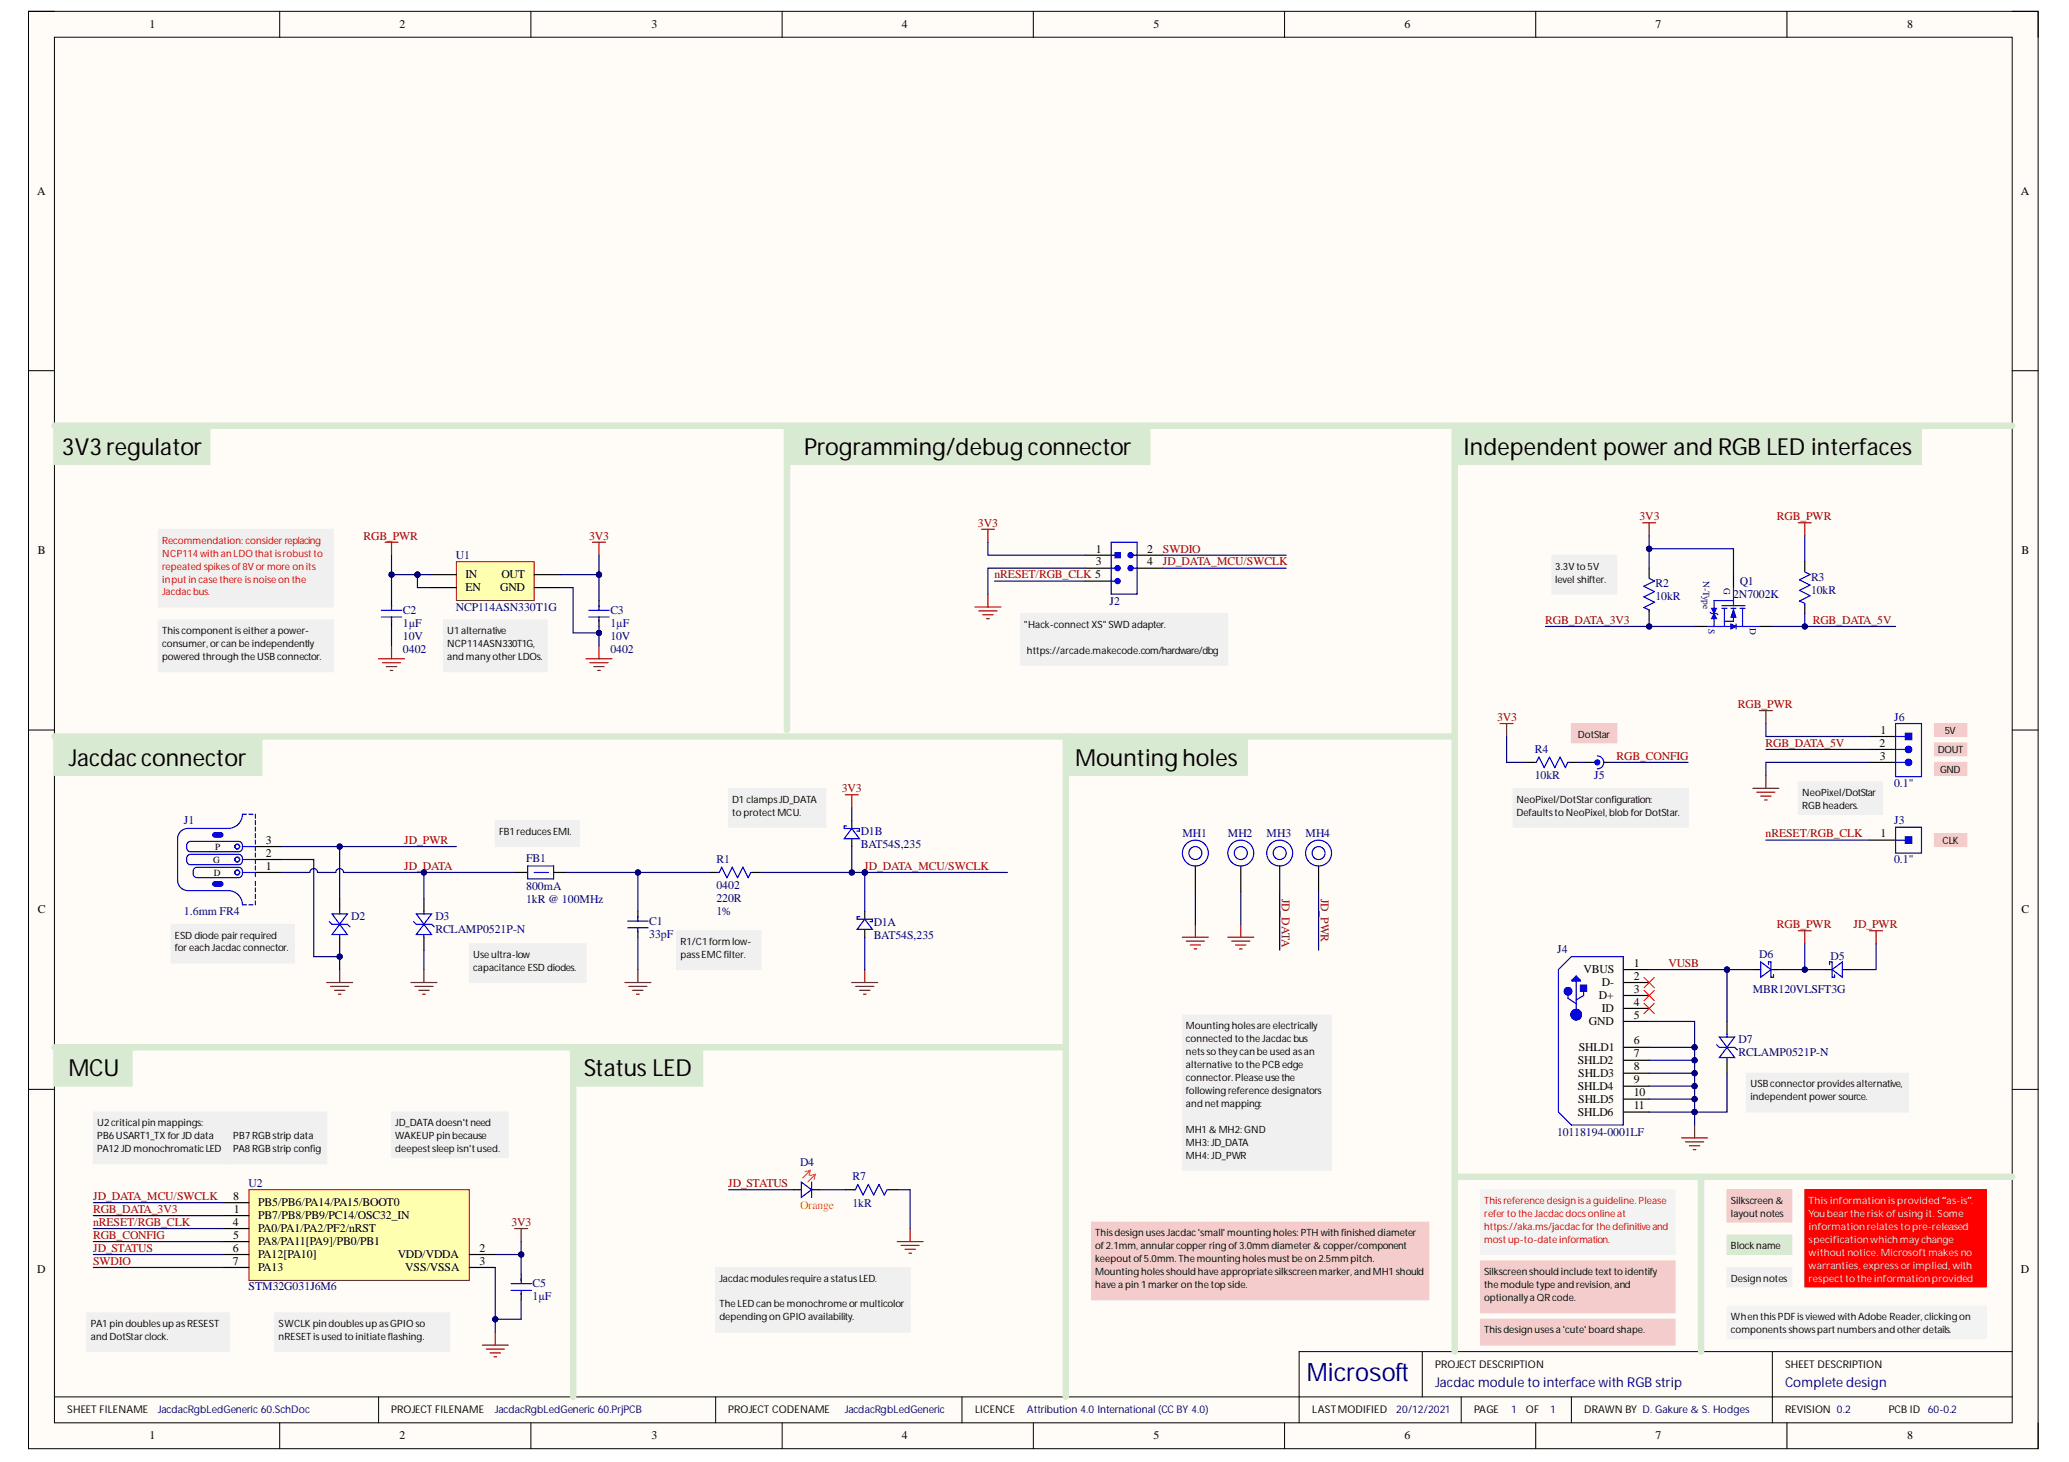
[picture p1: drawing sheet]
<svg xmlns="http://www.w3.org/2000/svg" width="297mm" height="210mm" viewBox="0 0 297 210" stroke-linecap="round" stroke-linejoin="round" font-family="sans-serif">
<path d="M4.1 1.6h288.5v206.4h-288.5z" fill-rule="evenodd" fill="#fffcf8"/>
<path d="M4.1 1.6h288.5v206.4h-288.5z" fill="none" stroke="#000" stroke-width=".14"/>
<path d="M7.8 5.3h281.1v199h-281.1z" fill-rule="evenodd" fill="#fffcf8"/>
<g fill="none" stroke="#000" stroke-width=".14">
<path d="M4.1 1.6h3.7M7.8 5.3h281.1v199h-281.1zM40.2 1.6v3.7M76.2 1.6v3.7M112.3 1.6v3.7M148.3 1.6v3.7M184.4 1.6v3.7M220.5 1.6v3.7M256.5 1.6v3.7M288.9 1.6h3.7v3.7M4.1 53.2h3.7M288.9 53.2h3.7"/>
<path d="M4.1 104.8h3.7M288.9 104.8h3.7M4.1 156.4h3.7M288.9 156.4h3.7M204.2 194.1v6.5M254.5 194.1v10.2M288.9 194.1h-102.4v10.2M7.8 200.6h281.1M40.2 204.3v3.7M54.4 200.6v3.7M76.2 204.3v3.7M102.7 200.6v3.7"/>
<path d="M112.3 204.3v3.7M138.1 200.6v3.7M148.4 204.3v3.7M184.4 204.3v3.7M209.8 200.6v3.7M220.5 204.3v3.7M225.6 200.6v3.7M256.5 204.3v3.7M292.6 204.3v3.7"/>
</g>
<path d="M7.8 105.7h201.1" fill="none" stroke="#d9ead3" stroke-width=".93"/>
<path d="M140.9 76h1.9M141.8 76v1.9M140 87.1h3.7M140.5 87.7h2.6M141.1 88.3h1.5M141.6 88.8h.4M141.8 85.3v1.8" fill="none" stroke="#800000" stroke-width=".17"/>
<path d="M65.5 80.6h11.2v5.6h-11.2z" fill-rule="evenodd" fill="#ffffb0"/>
<path d="M65.5 80.6h11.2v5.6h-11.2z" fill="none" stroke="#800000" stroke-width=".14"/>
<g fill="none" stroke="#000" stroke-width=".17">
<path d="M56.2 86.2v.9M56.2 89v.9M61.8 82.5h3.7M61.8 84.4h3.7M76.7 82.5h3.7M76.7 84.4h3.7M86 86.2v.9M86 89v.9M122.3 117.8v1.1M73.9 125.3h1.9M79.5 125.3h1.8M101.8 125.3h1.3"/>
<path d="M107.9 125.3h1.4M122.3 120.4v1.1M124.1 130.8v1.2M124.1 133.4v1.2M74.8 182.9v.9M74.8 185.7v.9"/>
</g>
<g fill="none" stroke="#800000" stroke-width=".17">
<path d="M54.3 94.6h3.8M54.9 95.1h2.6M55.5 95.7h1.5M56 96.3h.4M56.2 92.7v1.9M84.1 94.6h3.8M84.7 95.1h2.6M85.2 95.7h1.5M85.8 96.3h.4M86 92.7v1.9M121.4 114.1h1.8M122.3 114.1v1.9"/>
<path d="M48.8 139.2v1.9M60.9 139.2v1.9M91.6 139.2v1.9M124.1 139.2v1.9M46.9 141.1h3.7M47.5 141.6h2.6M48 142.2h1.5M48.6 142.7h.4M59 141.1h3.7M59.6 141.6h2.6M60.1 142.2h1.5M60.7 142.7h.4"/>
<path d="M89.7 141.1h3.7M90.3 141.6h2.6M90.8 142.2h1.5M91.4 142.7h.4M122.3 141.1h3.7M122.8 141.6h2.7M123.4 142.2h1.5M124 142.7h.3"/>
</g>
<g fill="none" stroke="#00f" stroke-width=".17">
<path d="M54.7 87.6h3M54.7 88.6h3M56.2 86.9v.7M56.2 88.6v.6M84.5 87.6h3M84.5 88.6h3M86 86.9v.7M86 88.6v.6M121.6 118.6h-.4v.4h2.2v.3h-.4M122.3 119l1.1 1.4h-2.2zM75.8 124.3h3.7v1.9h-3.7zM76.7 125.3h2"/>
<path d="M103 125.3h.3l.3-.8 .8 1.5 .7-1.5 .8 1.5 .8-1.5 .7 1.5 .4-.7M123.4 131.6h-.4v.4h2.2v.3h-.3M124.1 132l1.1 1.4h-2.2zM73.4 184.3h2.9M73.4 185.3h2.9M74.8 183.6v.7M74.8 185.3v.6"/>
</g>
<path d="M7.8 105.7h29.8v5.6h-29.8z" fill-rule="evenodd" fill="#d9ead3"/>
<path d="M7.8 105.7h29.8v5.6h-29.8z" fill="none" stroke="#d9ead3" stroke-width=".14"/>
<path d="M7.8 61.1h22.4v5.6h-22.4z" fill-rule="evenodd" fill="#d9ead3"/>
<path d="M7.8 61.1h22.4v5.6h-22.4z" fill="none" stroke="#d9ead3" stroke-width=".14"/>
<path d="M7.8 150.4h145.2" fill="none" stroke="#d9ead3" stroke-width=".93"/>
<path d="M208.9 61.1h67v5.6h-67z" fill-rule="evenodd" fill="#d9ead3"/>
<path d="M208.9 61.1h67v5.6h-67z" fill="none" stroke="#d9ead3" stroke-width=".14"/>
<path d="M113 61.1h52.1v5.6h-52.1z" fill-rule="evenodd" fill="#d9ead3"/>
<path d="M113 61.1h52.1v5.6h-52.1z" fill="none" stroke="#d9ead3" stroke-width=".14"/>
<path d="M113 61.1v43.7M82.3 150.4v50.2" fill="none" stroke="#d9ead3" stroke-width=".93"/>
<path d="M7.8 150.4h11.2v5.5h-11.2z" fill-rule="evenodd" fill="#d9ead3"/>
<path d="M7.8 150.4h11.2v5.5h-11.2z" fill="none" stroke="#d9ead3" stroke-width=".14"/>
<path d="M82.3 150.4h18.6v5.5h-18.6z" fill-rule="evenodd" fill="#d9ead3"/>
<path d="M82.3 150.4h18.6v5.5h-18.6z" fill="none" stroke="#d9ead3" stroke-width=".14"/>
<path d="M36.7 123.4h3.7M36.7 125.3h3.7M36.7 121.5h3.7M91.6 130.8v1M91.6 133.6v1" fill="none" stroke="#000" stroke-width=".17"/>
<g fill="none" stroke="#00f" stroke-width=".17">
<path d="M35.4 116.9h-.6a2.05 2.05 0 0 1-2 2h-5.8a1.49 1.49 0 0 0-1.5 1.5v6a1.49 1.49 0 0 0 1.5 1.5h5.8a2.05 2.05 0 0 1 2 2h.6M35.7 116.9h.6M36.7 116.9v.6M36.7 117.8v.6M36.7 118.8v.5M36.7 119.7v.6M27.1 122.7h.3h6.8a.77 .77 0 0 1 .6 .7 .77 .77 0 0 1-.6 .7h-6.8a.81 .81 0 0 1-.3-1.4zM27.1 120.9l.3-.1h6.8a.77 .77 0 0 1 .6 .7 .77 .77 0 0 1-.6 .8h-6.8a.81 .81 0 0 1-.3-1.4zM28 124.6l.3-.1h5.9a.77 .77 0 0 1 .6 .8 .77 .77 0 0 1-.6 .7h-5.9a.81 .81 0 0 1-.3-1.4zM34.8 123.4h1.9v.6M34.8 121.5h1.9v.6M34.8 125.3h1.9v.5"/>
<path d="M35.7 129.9h.6M36.7 120.6v.6M36.7 122.5v.6M36.7 124.3v.6M36.7 126.5v.6M36.7 127.5v.5M36.7 128.4v.6M36.7 129.3v.6M90.1 132.2h2.9M90.1 133.2h2.9M91.6 131.5v.7M91.6 133.2v.6"/>
<circle cx="34.1" cy="125.3" r=".34"/>
<circle cx="34.1" cy="123.4" r=".34"/>
<circle cx="34.1" cy="121.5" r=".34"/>
</g>
<path d="M30.6 119.7a1.3 1.3 0 0 1 1.2-.1l.2 .3v.1a1.28 1.28 0 0 1-1.3 .1l-.2-.2z" fill="#00f"/>
<path d="M30.6 119.7a1.3 1.3 0 0 1 1.2-.1l.2 .3v.1a1.28 1.28 0 0 1-1.3 .1l-.2-.2z" fill="none" stroke="#00f" stroke-width=".17"/>
<path d="M30.6 126.7l.1-.1a1.28 1.28 0 0 1 1.3 .1v.4a1.28 1.28 0 0 1-1.3 .1l-.2-.3z" fill="#00f"/>
<path d="M30.6 126.7l.1-.1a1.28 1.28 0 0 1 1.3 .1v.4a1.28 1.28 0 0 1-1.3 .1l-.2-.3zM115 169.7l1.5 1.1-1.5 1.1zM116.5 169.7v2.2M122.6 170.8h.2l.3-.7 .8 1.5 .8-1.5 .7 1.5 .8-1.5 .8 1.5 .3-.8" fill="none" stroke="#00f" stroke-width=".17"/>
<path d="M128.8 178.3h3.7M129.4 178.8h2.6M129.9 179.4h1.5M130.5 179.9h.4M130.7 176.4v1.9" fill="none" stroke="#800000" stroke-width=".17"/>
<path d="M113.9 170.8h1.1M116.5 170.8h1.1M121.4 170.8h1.3M127.4 170.8h1.4" fill="none" stroke="#000" stroke-width=".17"/>
<path d="M116.3 168l-1.1 1.1M116.3 168l-.7 .2M116.3 168l-.2 .8M117.1 168.6l-1.1 1.1M117.1 168.6l-.8 .2M117.1 168.6l-.2 .7" fill="none" stroke="#fd8300" stroke-width=".17"/>
<path d="M67.4 135.5h16.7v5.6h-16.7z" fill-rule="evenodd" fill="#f0f0f0"/>
<path d="M67.4 135.5h16.7v5.6h-16.7z" fill="none" stroke="#f0f0f0" stroke-width=".14"/>
<path d="M97.2 133.6h12.1v5.6h-12.1z" fill-rule="evenodd" fill="#f0f0f0"/>
<path d="M97.2 133.6h12.1v5.6h-12.1z" fill="none" stroke="#f0f0f0" stroke-width=".14"/>
<path d="M104.6 113.2h14v5.6h-14z" fill-rule="evenodd" fill="#f0f0f0"/>
<path d="M104.6 113.2h14v5.6h-14z" fill="none" stroke="#f0f0f0" stroke-width=".14"/>
<path d="M235.8 75.1h1.9M236.8 75.1v1.8M169.8 134.6h3.7M170.3 135.1h2.6M170.9 135.7h1.5M171.4 136.2h.4M171.6 132.7v1.9M176.3 134.6h3.7M176.8 135.1h2.6M177.4 135.7h1.5M177.9 136.2h.4M178.1 132.7v1.9" fill="none" stroke="#800000" stroke-width=".17"/>
<path d="M236.8 81.6v1.4M236.8 87.7v1.3M259.1 80.6v1.4M259.1 86.8v1.3M171.6 124.3v3.7M178.1 124.3v3.8M183.7 124.3v3.8M189.3 124.3v3.8" fill="none" stroke="#000" stroke-width=".17"/>
<g fill="none" stroke="#00f" stroke-width=".17">
<path d="M236.8 83l.7 .4-1.5 .8 1.5 .7-1.5 .8 1.5 .8-1.5 .7 .8 .4v.2M259.1 82.1l.8 .4-1.6 .7 1.6 .8-1.6 .8 1.6 .7-1.6 .8 .8 .3v.3"/>
<circle cx="171.6" cy="122.5" r=".93"/>
<circle cx="171.6" cy="122.5" r="1.86"/>
<circle cx="178.1" cy="122.5" r=".93"/>
<circle cx="178.1" cy="122.5" r="1.86"/>
<circle cx="183.7" cy="122.5" r=".93"/>
<circle cx="183.7" cy="122.5" r="1.86"/>
<circle cx="189.3" cy="122.5" r="1.86"/>
<circle cx="189.3" cy="122.5" r=".93"/>
</g>
<path d="M222.8 79.7h9.3v5.6h-9.3z" fill-rule="evenodd" fill="#f0f0f0"/>
<path d="M222.8 79.7h9.3v5.6h-9.3z" fill="none" stroke="#f0f0f0" stroke-width=".14"/>
<path d="M243.3 89.9h1.8M248.9 82.5v1.9M252.6 89.9h1.9" fill="none" stroke="#000" stroke-width=".17"/>
<path d="M247.2 87h3.3M247.2 87.3h.7M247.6 87.3v1.9h1.3v-1.9M248.5 87.3h.7M248.9 84.4v2.6M249.8 87.3h.7M250.2 87.3v1.9" fill="none" stroke="#00f" stroke-width=".17"/>
<path d="M248.9 87.5l.3 1.1h-.7z" fill="#00f"/>
<path d="M248.9 87.5l.3 1.1h-.7z" fill="none" stroke="#00f" stroke-width=".14"/>
<path d="M248.5 89.6l.7 .3-.7 .4z" fill="#00f"/>
<path d="M248.5 89.6l.7 .3-.7 .4z" fill="none" stroke="#00f" stroke-width=".14"/>
<path d="M245.1 89.9h3.4M247.6 89.2v.7M249.2 89.6v.7M249.2 89.9h3.4M250.2 89.2v.7" fill="none" stroke="#00f" stroke-width=".17"/>
<path d="M246.1 88.1l.3 .7h-.7z" fill="#00f"/>
<path d="M246.1 88.1l.3 .7h-.7z" fill="none" stroke="#00f" stroke-width=".14"/>
<path d="M245.7 88.1h.7" fill="none" stroke="#00f" stroke-width=".17"/>
<path d="M245.7 87.3h.7l-.3 .8z" fill="#00f"/>
<path d="M245.7 87.3h.7l-.3 .8z" fill="none" stroke="#00f" stroke-width=".14"/>
<g fill="none" stroke="#00f" stroke-width=".17">
<path d="M245.5 87.9l.2 .2M246.1 88.6v1.3M246.4 88.1l.2 .2M248.9 86.2h-2.8v1.3M47.3 132.3l.4 .4h2.2l.4 .4M47.7 131.2h2.2l-1.1 1.5zM48.8 132.7l1.1 1.5h-2.2zM48.8 130.8v.4M48.8 134.2v.4M59.4 132.3l.4 .4h2.2l.4 .4M59.8 131.2h2.2l-1.1 1.5zM60.9 132.7l1.1 1.5h-2.2z"/>
<path d="M60.9 130.8v.4M60.9 134.2v.4"/>
</g>
<path d="M48.8 129v1.8M48.8 134.6v1.8M60.9 129v1.8M60.9 134.6v1.8" fill="none" stroke="#000" stroke-width=".17"/>
<path d="M35.7 170.8h31.7v13h-31.7z" fill-rule="evenodd" fill="#ffffb0"/>
<path d="M35.7 170.8h31.7v13h-31.7z" fill="none" stroke="#800000" stroke-width=".14"/>
<path d="M32 174.5h3.7M32 176.4h3.7M32 172.7h3.7M32 178.3h3.7M32 180.1h3.7M32 182h3.7M67.4 180.1h3.7M67.4 182h3.7" fill="none" stroke="#000" stroke-width=".17"/>
<path d="M73.9 176.4h1.9M74.8 176.4v1.9M69.2 193.1h3.8M69.8 193.7h2.6M70.4 194.2h1.5M70.9 194.8h.4M71.1 191.3v1.8" fill="none" stroke="#800000" stroke-width=".17"/>
<path d="M39.5 188.5h25.1v5.6h-25.1z" fill-rule="evenodd" fill="#f0f0f0"/>
<path d="M39.5 188.5h25.1v5.6h-25.1z" fill="none" stroke="#f0f0f0" stroke-width=".14"/>
<circle cx="124.2" cy="125.3" r=".37" fill="#000080"/>
<circle cx="124.2" cy="125.3" r=".37" fill="none" stroke="#000080" stroke-width=".14"/>
<path d="M251.7 113.2h3.7M252.2 113.7h2.6M252.6 102h1.9M252.8 114.3h1.5M253.3 114.9h.4M253.5 102v1.9M253.5 111.3v1.9M258.2 133.6h1.8M259.1 133.6v1.9M268.4 133.6h1.9M269.3 133.6v1.9" fill="none" stroke="#800000" stroke-width=".17"/>
<path d="M252.8 138.1l1.5 1.1-1.5 1.1zM253.9 138.5v-.4h.4v2.2h.3v-.4M262.7 138.5v-.4h.3v2.2h.4v-.4M263 139.2l1.5-1.1v2.2z" fill="none" stroke="#00f" stroke-width=".17"/>
<path d="M251.7 139.2h1.1M254.3 139.2h1.1M261.9 139.2h1.1M264.5 139.2h1.1" fill="none" stroke="#000" stroke-width=".17"/>
<path d="M258.2 112.2h12.1v4.7h-12.1z" fill-rule="evenodd" fill="#f0f0f0"/>
<path d="M258.2 112.2h12.1v4.7h-12.1z" fill="none" stroke="#f0f0f0" stroke-width=".14"/>
<path d="M219.1 109.5h1.4M225.2 109.5h1.3" fill="none" stroke="#000" stroke-width=".17"/>
<path d="M220.6 109.5l.3-.8 .8 1.5 .8-1.5 .7 1.5 .8-1.5 .7 1.5 .4-.7h.2" fill="none" stroke="#00f" stroke-width=".17"/>
<path d="M215.4 103.9h1.8M216.3 103.9v1.8" fill="none" stroke="#800000" stroke-width=".17"/>
<path d="M217.2 113.2h25.2v5.6h-25.2z" fill-rule="evenodd" fill="#f0f0f0"/>
<path d="M217.2 113.2h25.2v5.6h-25.2z" fill="none" stroke="#f0f0f0" stroke-width=".14"/>
<path d="M233 139.2h3.8M233 141.1h3.8M233 142.9h3.8M233 144.8h3.8M233 146.7h3.8M233 150.4h3.8M233 152.2h3.8M233 154.1h3.8M233 155.9h3.8" fill="none" stroke="#000" stroke-width=".17"/>
<path d="M233 137.3h-7.4l-1.9 1.9v20.5l1.9 1.8M225.1 142.6v.7l1.2 .8M225.7 140.7l.6-.6 .6 .6v.2h-1.2zM225.7 140.7h1M226.3 140.9v4.8M226.3 140.3l-.3 .3h.6l-.3-.2M227.4 142.1v.8l-1.1 .7" fill="none" stroke="#00f" stroke-width=".17"/>
<path d="M226.9 141.4h.9v.9h-.9z" fill-rule="evenodd" fill="#00f"/>
<path d="M233 137.3v24.2h-7.4M226.9 141.4h.9v.9h-.9zM246.4 150l.4 .4h2.2l.4 .3M246.8 148.9h2.2l-1.1 1.5zM247.9 150.4l1.1 1.4h-2.2zM247.9 148.5v.4M247.9 151.9v.3" fill="none" stroke="#00f" stroke-width=".17"/>
<g fill="none" stroke="#00f" stroke-width=".93">
<circle cx="225.1" cy="142.3" r=".15"/>
<circle cx="226.3" cy="145.7" r=".37"/>
</g>
<path d="M233 159.7h3.8M233 157.8h3.8M247.9 146.7v1.8M247.9 152.2v1.9" fill="none" stroke="#000" stroke-width=".17"/>
<path d="M236 144l1.5 1.5M236 142.2l1.5 1.5M236 140.3l1.5 1.5M237.5 144l-1.5 1.5M237.5 142.2l-1.5 1.5M237.5 140.3l-1.5 1.5" fill="none" stroke="#f00" stroke-width=".14"/>
<path d="M241.4 163.4h3.7M242 163.9h2.6M242.5 164.5h1.5M243.1 165.1h.4M243.3 161.5v1.9" fill="none" stroke="#800000" stroke-width=".17"/>
<path d="M250.7 154.1h23.3v5.6h-23.3z" fill-rule="evenodd" fill="#f0f0f0"/>
<path d="M250.7 154.1h23.3v5.6h-23.3z" fill="none" stroke="#f0f0f0" stroke-width=".14"/>
<path d="M55.3 77.9h1.8M56.2 77.9v1.8M258.2 75.1h1.8M259.1 75.1v1.8" fill="none" stroke="#800000" stroke-width=".17"/>
<path d="M227.5 109.5h1.8M230.3 109.5h.9" fill="none" stroke="#000" stroke-width=".17"/>
<circle cx="229.3" cy="109.5" r=".37" fill="#00f"/>
<circle cx="229.3" cy="109.5" r=".37" fill="none" stroke="#00f" stroke-width=".14"/>
<path d="M229.3 108.5a.93 .93 0 0 1 1 1 .93 .93 0 0 1-1 .9M272.1 118.8h3.8v3.7h-3.8zM272.1 120.6h1.3" fill="none" stroke="#00f" stroke-width=".17"/>
<path d="M268.4 120.6h3.7" fill="none" stroke="#000" stroke-width=".17"/>
<path d="M273.5 120.2h1v.9h-1z" fill-rule="evenodd" fill="#00f"/>
<path d="M272.1 103.9h3.8v7.6h-3.8zM272.1 105.7h1.3M273.5 120.2h1v.9h-1z" fill="none" stroke="#00f" stroke-width=".17"/>
<path d="M268.4 105.7h3.7M268.4 107.6h3.7M268.4 109.5h3.7" fill="none" stroke="#000" stroke-width=".17"/>
<circle cx="274" cy="107.6" r=".46" fill="#00f"/>
<circle cx="274" cy="107.6" r=".46" fill="none" stroke="#00f" stroke-width=".17"/>
<circle cx="274" cy="109.5" r=".46" fill="#00f"/>
<circle cx="274" cy="109.5" r=".46" fill="none" stroke="#00f" stroke-width=".17"/>
<path d="M273.5 105.3h1v.9h-1z" fill-rule="evenodd" fill="#00f"/>
<path d="M159.5 79.7h.8M272.1 109.5h1.3M272.1 107.6h1.3M273.5 105.3h1v.9h-1z" fill="none" stroke="#00f" stroke-width=".17"/>
<path d="M155.8 79.7h3.7M163.2 79.7h3.8M155.8 81.6h3.7M163.2 81.6h3.8" fill="none" stroke="#000" stroke-width=".17"/>
<path d="M160.1 79.3h.7v.8h-.7z" fill-rule="evenodd" fill="#00f"/>
<path d="M160.1 79.3h.7v.8h-.7zM159.5 81.6h.6" fill="none" stroke="#00f" stroke-width=".17"/>
<circle cx="160.4" cy="81.6" r=".37" fill="#00f"/>
<g fill="none" stroke="#00f" stroke-width=".17">
<path d="M159.5 83.4h.6"/>
<circle cx="160.4" cy="81.6" r=".37"/>
</g>
<path d="M155.8 83.4h3.7" fill="none" stroke="#000" stroke-width=".17"/>
<circle cx="160.4" cy="83.4" r=".37" fill="#00f"/>
<g fill="none" stroke="#00f" stroke-width=".17">
<path d="M162.7 81.6h.5"/>
<circle cx="160.4" cy="83.4" r=".37"/>
</g>
<circle cx="162.3" cy="81.6" r=".37" fill="#00f"/>
<g fill="none" stroke="#00f" stroke-width=".17">
<path d="M162.7 79.7h.5"/>
<circle cx="162.3" cy="81.6" r=".37"/>
</g>
<circle cx="162.3" cy="79.7" r=".37" fill="#00f"/>
<g fill="none" stroke="#00f" stroke-width=".17">
<path d="M159.5 77.9h3.7v7.4h-3.7z"/>
<circle cx="162.3" cy="79.7" r=".37"/>
</g>
<path d="M13.4 159.7h19.5v7.4h-19.5z" fill-rule="evenodd" fill="#f0f0f0"/>
<path d="M13.4 159.7h19.5v7.4h-19.5z" fill="none" stroke="#f0f0f0" stroke-width=".14"/>
<path d="M56.2 159.7h16.8v6.5h-16.8z" fill-rule="evenodd" fill="#f0f0f0"/>
<path d="M56.2 159.7h16.8v6.5h-16.8z" fill="none" stroke="#f0f0f0" stroke-width=".14"/>
<path d="M32.9 159.7h14v7.4h-14z" fill-rule="evenodd" fill="#f0f0f0"/>
<path d="M32.9 159.7h14v7.4h-14z" fill="none" stroke="#f0f0f0" stroke-width=".14"/>
<path d="M12.5 188.5h20.4v5.6h-20.4z" fill-rule="evenodd" fill="#f0f0f0"/>
<path d="M12.5 188.5h20.4v5.6h-20.4z" fill="none" stroke="#f0f0f0" stroke-width=".14"/>
<path d="M102.7 182h28v9.3h-28z" fill-rule="evenodd" fill="#f0f0f0"/>
<path d="M102.7 182h28v9.3h-28z" fill="none" stroke="#f0f0f0" stroke-width=".14"/>
<path d="M85.1 77.9h1.8M86 77.9v1.8" fill="none" stroke="#800000" stroke-width=".17"/>
<path d="M153 105.7v94.9" fill="none" stroke="#d9ead3" stroke-width=".93"/>
<path d="M153 105.7h26.1v5.6h-26.1z" fill-rule="evenodd" fill="#d9ead3"/>
<path d="M153 105.7h26.1v5.6h-26.1z" fill="none" stroke="#d9ead3" stroke-width=".14"/>
<path d="M146.5 88.1h29.8v7.4h-29.8z" fill-rule="evenodd" fill="#f0f0f0"/>
<path d="M146.5 88.1h29.8v7.4h-29.8z" fill="none" stroke="#f0f0f0" stroke-width=".14"/>
<path d="M24.6 132.7h17.6v5.6h-17.6z" fill-rule="evenodd" fill="#f0f0f0"/>
<path d="M24.6 132.7h17.6v5.6h-17.6z" fill="none" stroke="#f0f0f0" stroke-width=".14"/>
<path d="M71.1 117.8h12.1v3.7h-12.1z" fill-rule="evenodd" fill="#f0f0f0"/>
<path d="M71.1 117.8h12.1v3.7h-12.1z" fill="none" stroke="#f0f0f0" stroke-width=".14"/>
<path d="M22.7 76h25.1v11.1h-25.1z" fill-rule="evenodd" fill="#f0f0f0"/>
<path d="M22.7 76h25.1v11.1h-25.1z" fill="none" stroke="#f0f0f0" stroke-width=".14"/>
<path d="M22.7 89h25.1v7.4h-25.1z" fill-rule="evenodd" fill="#f0f0f0"/>
<path d="M22.7 89h25.1v7.4h-25.1z" fill="none" stroke="#f0f0f0" stroke-width=".14"/>
<path d="M63.7 89h14.8v7.4h-14.8z" fill-rule="evenodd" fill="#f0f0f0"/>
<path d="M63.7 89h14.8v7.4h-14.8z" fill="none" stroke="#f0f0f0" stroke-width=".14"/>
<path d="M247.9 177.3h9.3v2.8h-9.3z" fill-rule="evenodd" fill="#d9ead3"/>
<path d="M247.9 177.3h9.3v2.8h-9.3z" fill="none" stroke="#d9ead3" stroke-width=".14"/>
<path d="M247.9 182h9.3v2.8h-9.3z" fill-rule="evenodd" fill="#f0f0f0"/>
<path d="M247.9 182h9.3v2.8h-9.3z" fill="none" stroke="#f0f0f0" stroke-width=".14"/>
<path d="M247.9 170.8h9.3v4.7h-9.3z" fill-rule="evenodd" fill="#f4cccc"/>
<path d="M247.9 170.8h9.3v4.7h-9.3z" fill="none" stroke="#f4cccc" stroke-width=".14"/>
<path d="M208.9 169h80" fill="none" stroke="#d9ead3" stroke-width=".93"/>
<path d="M259.1 170.8h26.1v14h-26.1z" fill-rule="evenodd" fill="#f00"/>
<path d="M259.1 170.8h26.1v14h-26.1z" fill="none" stroke="#f00" stroke-width=".14"/>
<path d="M247.9 187.5h37.3v4.7h-37.3z" fill-rule="evenodd" fill="#f3f3f3"/>
<path d="M247.9 187.5h37.3v4.7h-37.3z" fill="none" stroke="#f3f3f3" stroke-width=".14"/>
<path d="M244.2 169v25.1" fill="none" stroke="#d9ead3" stroke-width=".93"/>
<path d="M212.6 189.4h27.9v3.7h-27.9z" fill-rule="evenodd" fill="#f4cccc"/>
<path d="M212.6 189.4h27.9v3.7h-27.9z" fill="none" stroke="#f4cccc" stroke-width=".14"/>
<path d="M212.6 181h27.9v7.5h-27.9z" fill-rule="evenodd" fill="#f4cccc"/>
<path d="M212.6 181h27.9v7.5h-27.9z" fill="none" stroke="#f4cccc" stroke-width=".14"/>
<path d="M208.9 61.1v133" fill="none" stroke="#d9ead3" stroke-width=".93"/>
<path d="M212.6 170.8h27.9v9.3h-27.9z" fill-rule="evenodd" fill="#f3f3f3"/>
<path d="M212.6 170.8h27.9v9.3h-27.9z" fill="none" stroke="#f3f3f3" stroke-width=".14"/>
<path d="M156.7 175.5h48.4v11.1h-48.4z" fill-rule="evenodd" fill="#f4cccc"/>
<path d="M156.7 175.5h48.4v11.1h-48.4z" fill="none" stroke="#f4cccc" stroke-width=".14"/>
<path d="M169.8 160.6h21.4v7.4h-21.4z" fill-rule="evenodd" fill="#f0f0f0"/>
<path d="M169.8 160.6h21.4v7.4h-21.4z" fill="none" stroke="#f0f0f0" stroke-width=".14"/>
<path d="M169.8 145.7h21.4v14.9h-21.4z" fill-rule="evenodd" fill="#f0f0f0"/>
<path d="M169.8 145.7h21.4v14.9h-21.4z" fill="none" stroke="#f0f0f0" stroke-width=".14"/>
<path d="M225.6 103.9h6.5v2.8h-6.5z" fill-rule="evenodd" fill="#f4cccc"/>
<path d="M225.6 103.9h6.5v2.8h-6.5z" fill="none" stroke="#f4cccc" stroke-width=".14"/>
<path d="M7.8 61.1h281.1" fill="none" stroke="#d9ead3" stroke-width=".93"/>
<path d="M277.7 103.9h4.7v1.8h-4.7z" fill-rule="evenodd" fill="#f4cccc"/>
<path d="M277.7 103.9h4.7v1.8h-4.7z" fill="none" stroke="#f4cccc" stroke-width=".14"/>
<path d="M277.7 106.7h4.7v1.8h-4.7z" fill-rule="evenodd" fill="#f4cccc"/>
<path d="M277.7 106.7h4.7v1.8h-4.7z" fill="none" stroke="#f4cccc" stroke-width=".14"/>
<path d="M277.7 109.5h4.7v1.8h-4.7z" fill-rule="evenodd" fill="#f4cccc"/>
<path d="M277.7 109.5h4.7v1.8h-4.7z" fill="none" stroke="#f4cccc" stroke-width=".14"/>
<path d="M277.7 119.7h4.7v1.8h-4.7z" fill-rule="evenodd" fill="#f4cccc"/>
<path d="M277.7 119.7h4.7v1.8h-4.7z" fill="none" stroke="#f4cccc" stroke-width=".14"/>
<path d="M141.8 77.9v1.8h14M59.9 82.5v1.9h1.9M142.8 83.4h13M155.8 81.6h-14v3.7M167 81.6h17.7M91.6 134.6v4.6" fill="none" stroke="#000080" stroke-width=".17"/>
<circle cx="59.9" cy="82.5" r=".37" fill="#000080"/>
<circle cx="59.9" cy="82.5" r=".37" fill="none" stroke="#000080" stroke-width=".14"/>
<path d="M91.6 125.3v5.5" fill="none" stroke="#000080" stroke-width=".17"/>
<circle cx="91.6" cy="125.3" r=".37" fill="#000080"/>
<circle cx="91.6" cy="125.3" r=".37" fill="none" stroke="#000080" stroke-width=".14"/>
<path d="M122.3 116v1.8M124.1 125.3v5.5M124.1 134.6v4.6" fill="none" stroke="#000080" stroke-width=".17"/>
<circle cx="124.2" cy="125.3" r=".37" fill="#000080"/>
<circle cx="124.2" cy="125.3" r=".37" fill="none" stroke="#000080" stroke-width=".14"/>
<path d="M56.2 89.9v2.8M59.9 82.5h1.9M104.6 170.8h9.3M117.6 170.8h3.8M128.8 170.8h1.9v5.6" fill="none" stroke="#000080" stroke-width=".17"/>
<circle cx="59.9" cy="82.5" r=".37" fill="#000080"/>
<circle cx="59.9" cy="82.5" r=".37" fill="none" stroke="#000080" stroke-width=".14"/>
<path d="M56.2 82.5v3.7" fill="none" stroke="#000080" stroke-width=".17"/>
<circle cx="56.2" cy="82.5" r=".37" fill="#000080"/>
<circle cx="56.2" cy="82.5" r=".37" fill="none" stroke="#000080" stroke-width=".14"/>
<path d="M56.2 79.7v2.8h3.7" fill="none" stroke="#000080" stroke-width=".17"/>
<circle cx="59.9" cy="82.5" r=".37" fill="#000080"/>
<circle cx="59.9" cy="82.5" r=".37" fill="none" stroke="#000080" stroke-width=".14"/>
<circle cx="56.2" cy="82.5" r=".37" fill="#000080"/>
<circle cx="56.2" cy="82.5" r=".37" fill="none" stroke="#000080" stroke-width=".14"/>
<path d="M80.4 84.4h1.9v6.5h3.7" fill="none" stroke="#000080" stroke-width=".17"/>
<circle cx="86" cy="90.9" r=".37" fill="#000080"/>
<circle cx="86" cy="90.9" r=".37" fill="none" stroke="#000080" stroke-width=".14"/>
<path d="M80.4 82.5h5.6" fill="none" stroke="#000080" stroke-width=".17"/>
<circle cx="86" cy="82.5" r=".37" fill="#000080"/>
<circle cx="86" cy="82.5" r=".37" fill="none" stroke="#000080" stroke-width=".14"/>
<path d="M86 82.5v3.7" fill="none" stroke="#000080" stroke-width=".17"/>
<circle cx="86" cy="82.5" r=".37" fill="#000080"/>
<circle cx="86" cy="82.5" r=".37" fill="none" stroke="#000080" stroke-width=".14"/>
<path d="M259.1 76.9v3.7M171.6 128v4.7M178.1 128.1v4.6M183.7 128.1v8.3M189.3 128.1v8.3M13.4 176.4h18.6M13.4 174.5h18.6M13.4 182h18.6M13.4 180.1h18.6M74.8 186.6v2.8h-3.7" fill="none" stroke="#000080" stroke-width=".17"/>
<circle cx="71.1" cy="189.4" r=".37" fill="#000080"/>
<circle cx="71.1" cy="189.4" r=".37" fill="none" stroke="#000080" stroke-width=".14"/>
<path d="M236.8 89v.9M13.4 172.7h18.6" fill="none" stroke="#000080" stroke-width=".17"/>
<circle cx="236.8" cy="89.9" r=".37" fill="#000080"/>
<circle cx="236.8" cy="89.9" r=".37" fill="none" stroke="#000080" stroke-width=".14"/>
<path d="M236.8 76.9v1.9" fill="none" stroke="#000080" stroke-width=".17"/>
<circle cx="236.8" cy="78.8" r=".37" fill="#000080"/>
<circle cx="236.8" cy="78.8" r=".37" fill="none" stroke="#000080" stroke-width=".14"/>
<path d="M236.8 81.6v-2.8h12.1v3.7" fill="none" stroke="#000080" stroke-width=".17"/>
<circle cx="236.8" cy="78.8" r=".37" fill="#000080"/>
<circle cx="236.8" cy="78.8" r=".37" fill="none" stroke="#000080" stroke-width=".14"/>
<path d="M259.1 88.1v1.8" fill="none" stroke="#000080" stroke-width=".17"/>
<circle cx="259.1" cy="89.9" r=".37" fill="#000080"/>
<circle cx="259.1" cy="89.9" r=".37" fill="none" stroke="#000080" stroke-width=".14"/>
<path d="M167 79.7h17.7M253.5 103.9v1.8h14.9M253.5 107.6h14.9M65.5 121.5h-16.7v7.5" fill="none" stroke="#000080" stroke-width=".17"/>
<circle cx="48.8" cy="121.5" r=".37" fill="#000080"/>
<circle cx="48.8" cy="121.5" r=".37" fill="none" stroke="#000080" stroke-width=".14"/>
<path d="M40.4 121.5h8.4" fill="none" stroke="#000080" stroke-width=".17"/>
<circle cx="48.8" cy="121.5" r=".37" fill="#000080"/>
<circle cx="48.8" cy="121.5" r=".37" fill="none" stroke="#000080" stroke-width=".14"/>
<path d="M40.4 123.4h4.6v13.9h3.8" fill="none" stroke="#000080" stroke-width=".17"/>
<circle cx="48.8" cy="137.3" r=".37" fill="#000080"/>
<circle cx="48.8" cy="137.3" r=".37" fill="none" stroke="#000080" stroke-width=".14"/>
<path d="M40.4 125.3h4.1a.56 .56 0 0 1 .5-.6 .56 .56 0 0 1 .6 .6h2.6a.56 .56 0 0 1 .6-.6 .56 .56 0 0 1 .5 .6h11.6v3.7M60.9 136.4v2.8" fill="none" stroke="#000080" stroke-width=".17"/>
<circle cx="60.9" cy="125.3" r=".37" fill="#000080"/>
<circle cx="60.9" cy="125.3" r=".37" fill="none" stroke="#000080" stroke-width=".14"/>
<path d="M60.9 125.3h13" fill="none" stroke="#000080" stroke-width=".17"/>
<circle cx="60.9" cy="125.3" r=".37" fill="#000080"/>
<circle cx="60.9" cy="125.3" r=".37" fill="none" stroke="#000080" stroke-width=".14"/>
<path d="M259.1 135.5v3.7M269.3 135.5v3.7h-3.7" fill="none" stroke="#000080" stroke-width=".17"/>
<circle cx="259.1" cy="139.2" r=".37" fill="#000080"/>
<circle cx="259.1" cy="139.2" r=".37" fill="none" stroke="#000080" stroke-width=".14"/>
<path d="M236.8 159.7h6.5" fill="none" stroke="#000080" stroke-width=".17"/>
<circle cx="243.3" cy="159.7" r=".37" fill="#000080"/>
<circle cx="243.3" cy="159.7" r=".37" fill="none" stroke="#000080" stroke-width=".14"/>
<path d="M236.8 157.8h6.5" fill="none" stroke="#000080" stroke-width=".17"/>
<circle cx="243.3" cy="157.8" r=".37" fill="#000080"/>
<circle cx="243.3" cy="157.8" r=".37" fill="none" stroke="#000080" stroke-width=".14"/>
<path d="M236.8 155.9h6.5" fill="none" stroke="#000080" stroke-width=".17"/>
<circle cx="243.3" cy="155.9" r=".37" fill="#000080"/>
<circle cx="243.3" cy="155.9" r=".37" fill="none" stroke="#000080" stroke-width=".14"/>
<path d="M236.8 154.1h6.5" fill="none" stroke="#000080" stroke-width=".17"/>
<circle cx="243.3" cy="154.1" r=".37" fill="#000080"/>
<circle cx="243.3" cy="154.1" r=".37" fill="none" stroke="#000080" stroke-width=".14"/>
<path d="M236.8 152.2h6.5" fill="none" stroke="#000080" stroke-width=".17"/>
<circle cx="243.3" cy="152.2" r=".37" fill="#000080"/>
<circle cx="243.3" cy="152.2" r=".37" fill="none" stroke="#000080" stroke-width=".14"/>
<path d="M236.8 150.4h6.5" fill="none" stroke="#000080" stroke-width=".17"/>
<circle cx="243.3" cy="150.4" r=".38" fill="#000080"/>
<circle cx="243.3" cy="150.4" r=".38" fill="none" stroke="#000080" stroke-width=".14"/>
<path d="M247.9 154.1v5.6h-4.6" fill="none" stroke="#000080" stroke-width=".17"/>
<circle cx="243.3" cy="159.7" r=".37" fill="#000080"/>
<circle cx="243.3" cy="159.7" r=".37" fill="none" stroke="#000080" stroke-width=".14"/>
<path d="M236.8 139.2h11.1" fill="none" stroke="#000080" stroke-width=".17"/>
<circle cx="247.9" cy="139.2" r=".37" fill="#000080"/>
<circle cx="247.9" cy="139.2" r=".37" fill="none" stroke="#000080" stroke-width=".14"/>
<path d="M247.9 139.2v7.5" fill="none" stroke="#000080" stroke-width=".17"/>
<circle cx="247.9" cy="139.2" r=".37" fill="#000080"/>
<circle cx="247.9" cy="139.2" r=".37" fill="none" stroke="#000080" stroke-width=".14"/>
<path d="M247.9 139.2h3.8" fill="none" stroke="#000080" stroke-width=".17"/>
<circle cx="247.9" cy="139.2" r=".37" fill="#000080"/>
<circle cx="247.9" cy="139.2" r=".37" fill="none" stroke="#000080" stroke-width=".14"/>
<path d="M226.5 109.5h1M268.4 109.5h-14.9v1.8M253.5 120.6h14.9M13.4 178.3h18.6M71.1 182v9.3" fill="none" stroke="#000080" stroke-width=".17"/>
<circle cx="71.1" cy="189.4" r=".37" fill="#000080"/>
<circle cx="71.1" cy="189.4" r=".37" fill="none" stroke="#000080" stroke-width=".14"/>
<path d="M86 89.9v2.8" fill="none" stroke="#000080" stroke-width=".17"/>
<circle cx="86" cy="90.9" r=".37" fill="#000080"/>
<circle cx="86" cy="90.9" r=".37" fill="none" stroke="#000080" stroke-width=".14"/>
<path d="M86 79.7v2.8" fill="none" stroke="#000080" stroke-width=".17"/>
<circle cx="86" cy="82.5" r=".37" fill="#000080"/>
<circle cx="86" cy="82.5" r=".37" fill="none" stroke="#000080" stroke-width=".14"/>
<path d="M216.3 105.7v3.8h2.8M231.2 109.5h11.2M236.8 146.7h6.5v14.8" fill="none" stroke="#000080" stroke-width=".17"/>
<circle cx="243.3" cy="150.4" r=".38" fill="#000080"/>
<circle cx="243.3" cy="150.4" r=".38" fill="none" stroke="#000080" stroke-width=".14"/>
<circle cx="243.3" cy="152.2" r=".37" fill="#000080"/>
<circle cx="243.3" cy="152.2" r=".37" fill="none" stroke="#000080" stroke-width=".14"/>
<circle cx="243.3" cy="154.1" r=".37" fill="#000080"/>
<circle cx="243.3" cy="154.1" r=".37" fill="none" stroke="#000080" stroke-width=".14"/>
<circle cx="243.3" cy="155.9" r=".37" fill="#000080"/>
<circle cx="243.3" cy="155.9" r=".37" fill="none" stroke="#000080" stroke-width=".14"/>
<circle cx="243.3" cy="157.8" r=".37" fill="#000080"/>
<circle cx="243.3" cy="157.8" r=".37" fill="none" stroke="#000080" stroke-width=".14"/>
<circle cx="243.3" cy="159.7" r=".37" fill="#000080"/>
<circle cx="243.3" cy="159.7" r=".37" fill="none" stroke="#000080" stroke-width=".14"/>
<path d="M255.4 139.2h6.5" fill="none" stroke="#000080" stroke-width=".17"/>
<circle cx="259.1" cy="139.2" r=".37" fill="#000080"/>
<circle cx="259.1" cy="139.2" r=".37" fill="none" stroke="#000080" stroke-width=".14"/>
<path d="M81.3 125.3h20.5" fill="none" stroke="#000080" stroke-width=".17"/>
<circle cx="91.6" cy="125.3" r=".37" fill="#000080"/>
<circle cx="91.6" cy="125.3" r=".37" fill="none" stroke="#000080" stroke-width=".14"/>
<path d="M48.8 136.4v2.8" fill="none" stroke="#000080" stroke-width=".17"/>
<circle cx="48.8" cy="137.3" r=".37" fill="#000080"/>
<circle cx="48.8" cy="137.3" r=".37" fill="none" stroke="#000080" stroke-width=".14"/>
<path d="M122.3 121.5v3.8h22.3" fill="none" stroke="#000080" stroke-width=".17"/>
<circle cx="124.2" cy="125.3" r=".37" fill="#000080"/>
<circle cx="124.2" cy="125.3" r=".37" fill="none" stroke="#000080" stroke-width=".14"/>
<circle cx="122.3" cy="125.3" r=".37" fill="#000080"/>
<circle cx="122.3" cy="125.3" r=".37" fill="none" stroke="#000080" stroke-width=".14"/>
<path d="M109.3 125.3h13" fill="none" stroke="#000080" stroke-width=".17"/>
<circle cx="122.3" cy="125.3" r=".37" fill="#000080"/>
<circle cx="122.3" cy="125.3" r=".37" fill="none" stroke="#000080" stroke-width=".14"/>
<path d="M74.8 178.3v1.8" fill="none" stroke="#000080" stroke-width=".17"/>
<circle cx="74.8" cy="180.1" r=".37" fill="#000080"/>
<circle cx="74.8" cy="180.1" r=".37" fill="none" stroke="#000080" stroke-width=".14"/>
<path d="M71.1 180.1h3.7v2.8" fill="none" stroke="#000080" stroke-width=".17"/>
<circle cx="74.8" cy="180.1" r=".37" fill="#000080"/>
<circle cx="74.8" cy="180.1" r=".37" fill="none" stroke="#000080" stroke-width=".14"/>
<path d="M221.9 89.9h21.4" fill="none" stroke="#000080" stroke-width=".17"/>
<circle cx="236.8" cy="89.9" r=".37" fill="#000080"/>
<circle cx="236.8" cy="89.9" r=".37" fill="none" stroke="#000080" stroke-width=".14"/>
<path d="M254.5 89.9h17.6" fill="none" stroke="#000080" stroke-width=".17"/>
<circle cx="259.1" cy="89.9" r=".37" fill="#000080"/>
<circle cx="259.1" cy="89.9" r=".37" fill="none" stroke="#000080" stroke-width=".14"/>
<text font-size="3.6" fill="#000080" x="187.6" y="198.3">Microsoft</text>
<g font-size="3.4">
<text x="8.9" y="65.3">3V3regulator</text>
<text x="115.5" y="65.3">Programming/debug connector</text>
<text x="210.1" y="65.3">Independentpower and RGB LED interfaces</text>
<text x="9.9" y="109.9">Jacdacconnector</text>
<text x="154.4" y="109.9">Mounting holes</text>
<text x="9.8" y="154.5">MCU</text>
<text x="83.8" y="154.5">StatusLED</text>
</g>
<g font-size="1.9" fill="#000080">
<text x="206" y="199.1">Jacdacmodule to interface with RGB strip</text>
<text x="256.3" y="199.1">Complete design</text>
</g>
<g font-size="1.7">
<text x="21.5" y="4.1">1</text>
<text x="57.3" y="4.1">2</text>
<text x="93.5" y="4.1">3</text>
<text x="129.5" y="4.1">4</text>
<text x="165.6" y="4.1">5</text>
<text x="201.6" y="4.1">6</text>
<text x="237.7" y="4.1">7</text>
<text x="273.8" y="4.1">8</text>
<text x="5.3" y="28">A</text>
<text x="290.1" y="28">A</text>
<text x="5.4" y="79.6">B</text>
<text x="66.8" y="83">IN</text>
<text x="72" y="83">OUT</text>
<text x="157.3" y="79.3">1</text>
<text x="157.3" y="81.2">3</text>
<text x="164.7" y="79.3">2</text>
<text x="164.7" y="81.2">4</text>
<text x="290.2" y="79.6">B</text>
<text x="66.8" y="84.9">EN</text>
<text x="71.8" y="84.9">GND</text>
<text x="269.8" y="107.2">2</text>
<text x="270" y="105.3">1</text>
<text x="269.9" y="109.1">3</text>
<text x="38.1" y="123">2</text>
<text x="38.1" y="124.9">1</text>
<text x="38.1" y="121.1">3</text>
<text x="270" y="120.2">1</text>
<text x="5.4" y="131.1">C</text>
<text x="290.2" y="131.1">C</text>
<text x="227.4" y="139.7">VBUS</text>
<text x="229.6" y="143.5">D+</text>
<text x="230" y="141.6">D-</text>
<text x="234.5" y="138.8">1</text>
<text x="234.5" y="140.7">2</text>
<text x="234.5" y="142.5">3</text>
<text x="228.1" y="147.2">GND</text>
<text x="230" y="145.3">ID</text>
<text x="234.5" y="144.4">4</text>
<text x="234.5" y="146.2">5</text>
<text x="234.5" y="150">6</text>
<text x="226.5" y="152.7">SHLD2</text>
<text x="226.6" y="154.6">SHLD3</text>
<text x="226.7" y="150.9">SHLD1</text>
<text x="234.5" y="151.8">7</text>
<text x="234.5" y="153.7">8</text>
<text x="234.5" y="155.5">9</text>
<text x="226.5" y="156.5">SHLD4</text>
<text x="226.5" y="160.2">SHLD6</text>
<text x="226.6" y="158.3">SHLD5</text>
<text x="234.5" y="159.2">11</text>
<text x="234.5" y="157.4">10</text>
<text x="33.5" y="172.3">8</text>
<text x="37" y="173.2">PB5/PB6/PA14/PA15/BOOT0</text>
<text x="33.4" y="176">4</text>
<text x="33.4" y="179.7">6</text>
<text x="33.5" y="177.8">5</text>
<text x="33.6" y="174.1">1</text>
<text x="37" y="175">PB7/PB8/PB9/PC14/OSC32_IN</text>
<text x="37" y="176.9">PA0/PA1/PA2/PF2/nRST</text>
<text x="37" y="178.8">PA8/PA11[PA9]/PB0/PB1</text>
<text x="68.8" y="179.7">2</text>
<text x="5.3" y="182.7">D</text>
<text x="33.4" y="181.6">7</text>
<text x="37" y="182.5">PA13</text>
<text x="37" y="180.6">PA12[PA10]</text>
<text x="57.1" y="180.6">VDD/VDDA</text>
<text x="58.2" y="182.5">VSS/VSSA</text>
<text x="68.8" y="181.6">3</text>
<text x="290.1" y="182.7">D</text>
<text x="21.5" y="206.6">1</text>
<text x="57.3" y="206.6">2</text>
<text x="93.5" y="206.6">3</text>
<text x="129.5" y="206.6">4</text>
<text x="165.6" y="206.6">5</text>
<text x="201.6" y="206.6">6</text>
<text x="237.7" y="206.6">7</text>
<text x="273.8" y="206.6">8</text>
</g>
<g font-size="1.7" fill="#800000">
<text x="52.2" y="77.5">RGB_PWR</text>
<text x="84.6" y="77.5">3V3</text>
<text x="140.4" y="75.6">3V3</text>
<text x="235.4" y="74.7">3V3</text>
<text x="255.1" y="74.7">RGB_PWR</text>
<text x="142.8" y="83">nRESET/RGB_CLK 5</text>
<text x="167" y="79.3">SWDIO</text>
<text x="167" y="81.2">JD_DATA_MCU/SWCLK</text>
<text x="221.9" y="89.6">RGB_DATA_3V3</text>
<text x="260.3" y="89.6">RGB_DATA_5V</text>
<text x="249.5" y="101.6">RGB_PWR</text>
<text x="214.9" y="103.5">3V3</text>
<text x="253.5" y="107.2">RGB_DATA_5V</text>
<text x="120.9" y="113.7">3V3</text>
<text x="232.1" y="109.1">RGB_CONFIG</text>
<text x="58" y="121.1">JD_PWR</text>
<text x="58" y="124.9">JD_DATA</text>
<text x="124.1" y="124.9">JD_DATA_MCU/SWCLK</text>
<text x="253.5" y="120.2">nRESET/RGB_CLK</text>
<text x="184" y="129" transform="rotate(90 184 129)">JD_DATA</text>
<text x="189.6" y="129" transform="rotate(90 189.6 129)">JD_PWR</text>
<text x="255.1" y="133.2">RGB_PWR</text>
<text x="266.1" y="133.2">JD_PWR</text>
<text x="239.5" y="138.8">VUSB</text>
<text x="13.4" y="172.3">JD_DATA_MCU/SWCLK</text>
<text x="104.5" y="170.4">JD_STATUS</text>
<text x="13.4" y="176">nRESET/RGB_CLK</text>
<text x="13.4" y="179.7">JD_STATUS</text>
<text x="13.4" y="174.1">RGB_DATA_3V3</text>
<text x="13.4" y="177.8">RGB_CONFIG</text>
<text x="73.4" y="176">3V3</text>
<text x="13.4" y="181.6">SWDIO</text>
</g>
<g font-size="1.7" fill="#000080">
<text x="65.5" y="80.3">U1</text>
<text x="249.8" y="84">Q1</text>
<text x="260" y="83.4">R3</text>
<text x="57.9" y="88.2">C2</text>
<text x="65.5" y="87.7">NCP114ASN330T1G</text>
<text x="87.6" y="88.2">C3</text>
<text x="159.3" y="86.9">J2</text>
<text x="237.7" y="86.2">10kR</text>
<text x="237.7" y="84.3">R2</text>
<text x="248.8" y="85.8">2N7002K</text>
<text x="260" y="85.2">10kR</text>
<text x="57.9" y="90.1">1µF</text>
<text x="57.9" y="91.9">10V</text>
<text x="57.9" y="93.8">0402</text>
<text x="87.6" y="90.1">1µF</text>
<text x="87.6" y="91.9">10V</text>
<text x="87.6" y="93.8">0402</text>
<text x="271.9" y="103.5">J6</text>
<text x="220.3" y="111.9">10kR</text>
<text x="220.3" y="108.1">R4</text>
<text x="228.9" y="111.9">J5</text>
<text x="271.9" y="113">0.1&quot;</text>
<text x="26.4" y="118.4">J1</text>
<text x="123.6" y="119.9">D1B</text>
<text x="271.9" y="118.4">J3</text>
<text x="75.5" y="123.8">FB1</text>
<text x="102.9" y="123.9">R1</text>
<text x="123.6" y="121.7">BAT54S,235</text>
<text x="169.8" y="120.2">MH1</text>
<text x="176.3" y="120.2">MH2</text>
<text x="181.8" y="120.2">MH3</text>
<text x="187.4" y="120.2">MH4</text>
<text x="271.9" y="123.9">0.1&quot;</text>
<text x="26.4" y="131.4">1.6mm FR4</text>
<text x="75.5" y="127.8">800mA</text>
<text x="75.5" y="129.7">1kR @ 100MHz</text>
<text x="102.9" y="127.7">0402</text>
<text x="102.9" y="129.5">220R</text>
<text x="102.9" y="131.4">1%</text>
<text x="50.4" y="132.1">D2</text>
<text x="62.5" y="134">RCLAMP0521P-N</text>
<text x="62.5" y="132.1">D3</text>
<text x="93.2" y="134.7">33pF</text>
<text x="93.2" y="132.8">C1</text>
<text x="125.4" y="134.7">BAT54S,235</text>
<text x="125.4" y="132.9">D1A</text>
<text x="223.5" y="136.8">J4</text>
<text x="252.6" y="137.5">D6</text>
<text x="262.8" y="137.9">D5</text>
<text x="251.6" y="142.5">MBR120VLSFT3G</text>
<text x="249.6" y="149.8">D7</text>
<text x="249.6" y="151.6">RCLAMP0521P-N</text>
<text x="114.9" y="167.4">D4</text>
<text x="223.5" y="163.1">10118194-0001LF</text>
<text x="35.7" y="170.4">U2</text>
<text x="122.4" y="173.3">1kR</text>
<text x="122.4" y="169.5">R7</text>
<text x="35.7" y="185.3">STM32G031J6M6</text>
<text x="76.5" y="184.8">C5</text>
<text x="76.5" y="186.7">1µF</text>
</g>
<text font-size="1.7" fill="#fd8300" x="114.9" y="173.6">Orange</text>
<g font-size="1.5">
<text x="206" y="196.4">PROJECT DESCRIPTION</text>
<text x="256.3" y="196.4">SHEET DESCRIPTION</text>
<text x="9.6" y="202.9">SHEET FILENAME</text>
<text x="56.2" y="202.9">PROJECT FILENAME</text>
<text x="104.5" y="202.9">PROJECT CODENAME</text>
<text x="140" y="202.9">LICENCE</text>
<text x="188.4" y="202.9">LASTMODIFIED</text>
<text x="211.6" y="202.9">PAGE</text>
<text x="219.1" y="202.9">OF</text>
<text x="227.4" y="202.9">DRAWN BY D. Gakure &amp; S. Hodges</text>
<text x="256.3" y="202.9">REVISION 0.2</text>
<text x="271.2" y="202.9">PCB ID 60-0.2</text>
</g>
<g font-size="1.5" fill="#000080">
<text x="22.7" y="202.9">JacdacRgbLedGeneric 60.SchDoc</text>
<text x="71" y="202.9">JacdacRgbLedGeneric 60.PrjPCB</text>
<text x="121.3" y="202.9">JacdacRgbLedGeneric</text>
<text x="147.4" y="202.9">Attribution 4.0 International (CC BY 4.0)</text>
<text x="200.5" y="202.9">20/12/2021</text>
<text x="216.9" y="202.9">1</text>
<text x="222.5" y="202.9">1</text>
</g>
<g font-size="1.4" fill="#f00">
<text x="23.3" y="78.1">Recommendation: considerreplacing</text>
<text x="23.3" y="79.9">NCP114with an LDO thatisrobustto</text>
<text x="23.3" y="81.8">repeated spikesof8V ormore on its</text>
<text x="23.3" y="83.6">inputin casethere isnoiseon the</text>
<text x="23.3" y="85.5">Jacdacbus.</text>
<text x="213.1" y="172.9">Thisreference design isa guideline. Please</text>
<text x="213.1" y="174.7">referto theJacdacdocsonlineat</text>
<text x="213.1" y="176.6">https://aka.ms/jacdacforthedefinitiveand</text>
<text x="213.1" y="178.4">mostup-to-dateinformation.</text>
</g>
<g font-size="1.4">
<text x="223.3" y="81.8">3.3V to 5V</text>
<text x="223.3" y="83.6">level shifter.</text>
<text x="23.3" y="91.1">Thiscomponentiseithera power-</text>
<text x="23.3" y="92.9">consumer, orcan be independently</text>
<text x="23.3" y="94.8">powered through theUSBconnector.</text>
<text x="64.2" y="91.1">U1alternative</text>
<text x="64.2" y="92.9">NCP114ASN330T1G,</text>
<text x="64.2" y="94.8">and manyotherLDOs.</text>
<text x="147" y="90.1">&quot;Hack-connectXS&quot; SWD adapter.</text>
<text x="147.4" y="93.9">https://arcade.makecode.com/hardware/dbg</text>
<text x="226.5" y="105.9">DotStar</text>
<text x="279.2" y="105.3">5V</text>
<text x="278.2" y="108.1">DOUT</text>
<text x="278.5" y="110.9">GND</text>
<text x="71.6" y="119.9">FB1reducesEMI.</text>
<text x="105.1" y="115.2">D1 clampsJD_DATA</text>
<text x="105.1" y="117.1">to protectMCU.</text>
<text x="217.7" y="115.2">NeoPixel/DotStarconfiguration:</text>
<text x="217.7" y="117.1">Defaultsto NeoPixel, blob forDotStar.</text>
<text x="258.7" y="114.3">NeoPixel/DotStar</text>
<text x="258.7" y="116.2">RGBheaders.</text>
<text x="30.6" y="123.9">G</text>
<text x="30.7" y="125.7">D</text>
<text x="30.9" y="122">P</text>
<text x="278.9" y="121.1">CLK</text>
<text x="25.1" y="134.7">ESD diode pairrequired</text>
<text x="25.1" y="136.6">foreach Jacdacconnector.</text>
<text x="67.9" y="137.5">Useultra-low</text>
<text x="97.7" y="135.7">R1/C1form low-</text>
<text x="97.7" y="137.5">passEMC filter.</text>
<text x="67.9" y="139.4">capacitance ESD diodes.</text>
<text x="170.3" y="147.8">Mounting holesare electrically</text>
<text x="170.3" y="149.6">connected to theJacdacbus</text>
<text x="170.3" y="151.5">netsso theycan be used asan</text>
<text x="170.3" y="153.3">alternative to thePCBedge</text>
<text x="170.3" y="155.2">connector. Pleaseusethe</text>
<text x="14" y="161.7">U2criticalpin mappings:</text>
<text x="56.8" y="161.7">JD_DATA doesn'tneed</text>
<text x="170.3" y="157.1">following reference designators</text>
<text x="170.3" y="158.9">and netmapping:</text>
<text x="251.3" y="156.1">USBconnectorprovidesalternative,</text>
<text x="251.3" y="158">independentpowersource.</text>
<text x="14" y="163.6">PB6USART1_TX forJD data</text>
<text x="14" y="165.4">PA12JD monochromaticLED</text>
<text x="33.5" y="163.6">PB7RGBstrip data</text>
<text x="33.5" y="165.4">PA8RGBstrip config</text>
<text x="56.8" y="163.6">WAKEUPpin because</text>
<text x="56.8" y="165.4">deepestsleep isn'tused.</text>
<text x="170.3" y="162.6">MH1 &amp; MH2: GND</text>
<text x="170.3" y="164.5">MH3: JD_DATA</text>
<text x="170.3" y="166.3">MH4: JD_PWR</text>
<text x="248.5" y="172.9">Silkscreen &amp;</text>
<text x="157.2" y="177.5">Thisdesign usesJacdac'small' mounting holes: PTH with finished diameter</text>
<text x="157.2" y="179.4">of2.1mm, annularcopper ring of3.0mm diameter&amp; copper/component</text>
<text x="248.5" y="179.4">Blockname</text>
<text x="248.5" y="174.7">layoutnotes</text>
<text x="103.3" y="184">Jacdacmodulesrequire a statusLED.</text>
<text x="157.2" y="181.2">keepoutof5.0mm. Themounting holesmustbe on 2.5mm pitch.</text>
<text x="157.2" y="183.1">Mounting holesshould have appropriatesilkscreen marker, and MH1 should</text>
<text x="157.2" y="184.9">have a pin 1markeron thetop side.</text>
<text x="213.1" y="183.1">Silkscreen should include textto identify</text>
<text x="213.1" y="184.9">themodule type and revision, and</text>
<text x="248.5" y="184">Design notes</text>
<text x="13" y="190.5">PA1 pin doublesup asRESEST</text>
<text x="40" y="190.5">SWCLK pin doublesup asGPIO so</text>
<text x="103.3" y="187.7">TheLED can be monochromeormulticolor</text>
<text x="103.3" y="189.6">depending on GPIO availability.</text>
<text x="213.1" y="191.4">Thisdesign usesa 'cute' board shape.</text>
<text x="213.1" y="186.8">optionallya QRcode.</text>
<text x="248.5" y="189.6">When thisPDFisviewed with Adobe Reader, clicking on</text>
<text x="248.5" y="191.4">componentsshowspartnumbersand otherdetails.</text>
<text x="13" y="192.4">and DotStarclock.</text>
<text x="40" y="192.4">nRESETisused to initiateflashing.</text>
</g>
<g font-size="1.4" fill="#f0f0f0">
<text x="259.7" y="172.9">Thisinformationisprovided “as-is”.</text>
<text x="259.7" y="174.7">Youbeartherisk ofusing it. Some</text>
<text x="259.7" y="176.6">informationrelatestopre-released</text>
<text x="259.7" y="178.4">specificationwhichmay change</text>
<text x="259.7" y="180.3">without notice. Microsoft makesno</text>
<text x="259.7" y="182.1">warranties, expressorimplied, with</text>
<text x="259.7" y="184">respecttotheinformationprovided</text>
<text x="259.7" y="185.9">here.</text>
</g>
<g font-size="1.3" fill="#000080">
<text x="244.5" y="83.5" transform="rotate(90 244.5 83.5)">N-Type</text>
<text x="247.5" y="84.4" transform="rotate(90 247.5 84.4)">G</text>
<text x="245.3" y="90.3" transform="rotate(90 245.3 90.3)">S</text>
<text x="251.2" y="90.2" transform="rotate(90 251.2 90.2)">D</text>
</g>
</svg>
